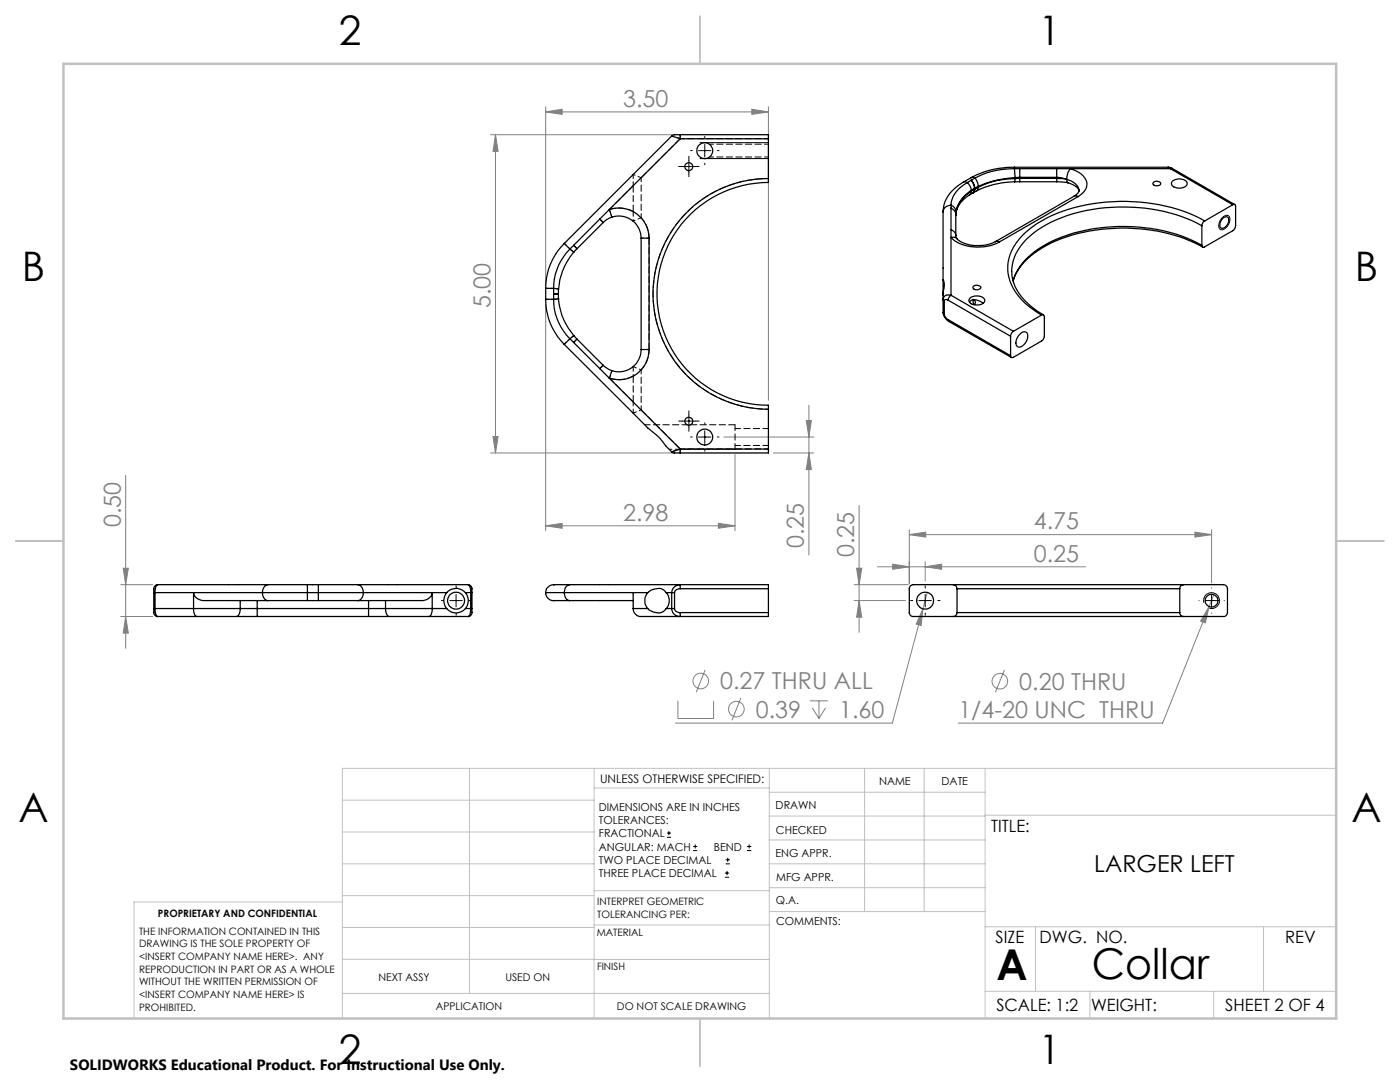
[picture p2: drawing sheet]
<svg xmlns="http://www.w3.org/2000/svg" width="279mm" height="216mm" viewBox="0 0 279 216" stroke-linecap="round" stroke-linejoin="round" font-family="sans-serif">
<g fill="none" stroke="#808080" stroke-width=".2">
<path d="M97.9 26.9h36.8M98.9 26.9l.5 3.3h-1zM98.9 26.9v63.5M108.9 22.3l3.3-.5v1zM108.9 21.3v35.3M108.9 22.3h44.5M150 21.8l3.4 .5-3.4 .5zM153.4 21.3v58.6M108.9 60.7v45.2M25.1 94.9v34.5M97.9 90.4h36.8M98.4 87.1h1l-.5 3.3z"/>
<path d="M144.5 87.2h17.9M146.7 90.7v15.2M154.3 90.4h8.1M160.9 83.9h1l-.5 3.3zM161.4 90.4l.5 3.3h-1zM161.4 80.9v29.8M24.1 116.7h6.4M24.6 113.4h1l-.5 3.3zM108.9 104.9l3.3-.5v1zM108.9 104.9h37.8M143.4 104.4l3.3 .5-3.3 .5zM170.5 116.7h10.8"/>
<path d="M170.5 119.8h10.2M171 113.4h1l-.6 3.3zM171.4 119.8l.6 3.4h-1zM171.4 100.9v25.3M175.1 113.1h41.5M178.2 112.6l3.3 .5-3.3 .5zM181.5 106.7l3.2-.5v1zM181.5 105.7v10.8M181.5 106.7h60.3M184.6 113.1l3.3-.5v1zM184.6 112.1v3.8M185.1 118.2l-7 26.1h-43.3"/>
<path d="M238.5 106.2l3.3 .5-3.3 .5zM241.8 105.7v10.6M242.3 118.7l-10.3 25.6h-40.8M24.1 123h6.4M25.1 123l.5 3.3h-1zM135.3 139.8v3.6h7.1v-3.6M140.7 133.7l-1.7 4.4M147.8 139.3l-1.7 4.4M161.6 139.8h3.6M163.4 139.8v3.6M184.2 121.5l-.4 3.3-1-.3zM200.4 133.7l-1.8 4.4"/>
<path d="M241.3 121l-.7 3.3-1-.4zM162.1 141.3l1.3 2.1M164.7 141.3l-1.3 2.1"/>
<circle cx="139.8" cy="135.9" r="1.55"/>
<circle cx="199.6" cy="135.9" r="1.56"/>
<circle cx="147" cy="141.5" r="1.55"/>
</g>
<g fill="none" stroke="#000" stroke-width=".2">
<path d="M136.2 33.2h2.5M137.5 32v2.5M139.4 30.1h2.5M139.7 31.6h13.7M139.7 28.5h13.7M140.7 28.8v2.5M243.9 43.4l.3-.2a.75 .75 0 0 1 1-.1 .75 .75 0 0 1 .2 1 1.9 1.9 0 0 1-1.8 1.7 1.68 1.68 0 0 1 .3-2.4zM136.2 84h2.5M137.5 82.8v2.5M139.4 87.2h2.5M140.7 86v2.5M89.8 119.8h2.5"/>
<path d="M91 118.6v2.5M183.4 119.8h2.5M184.6 118.6v2.5M240.5 119.8h2.5M241.8 118.6v2.5M240.2 120.3a1.59 1.59 0 0 1 1.4-2 1.59 1.59 0 0 1 1.8 1.7 1.59 1.59 0 0 1-2 1.4M133.1 167.1h.8M133.1 166.2h.8M133.5 165.8v.9M138.3 169.7h.8M138.3 168.9h.8M138.7 168.5v.8"/>
<path d="M144.7 175h.8M144.7 174.2h.8M144.8 172.4h.9M144.8 171.6h.9M145.1 173.8v.8M145.2 171.1v.9M149.1 169.7h.8M149.1 168.9h.8M149.5 168.5v.8"/>
</g>
<g fill="none" stroke="#000" stroke-width=".2" stroke-dasharray="15.2 1.3 1.3 1.3">
<path d="M136.2 33.2h-.8M137.5 32v-.8M137.5 34.5v.8M138.2 30.1h-.4M138.7 33.2h.8M140.7 27.6v-.4M140.7 32.6v.3M143.2 30.1h.3M136.2 84h-.8M137.5 82.8v-.8M137.5 85.3v.8M138.2 87.2h-.4"/>
<path d="M138.7 84h.8M140.7 84.7v-.3M140.7 89.7v.3M143.2 87.2h.3M88.5 119.8h-.4M91 117.3v-.4M93.5 119.8h.5M182.2 119.8h-.5M184.7 117.3v-.4M187.2 119.8h.4M239.3 119.8h.1M241.8 117.3h.1"/>
<path d="M244.3 119.8h.1M91 122.3v.5M184.7 122.3v.5M241.8 122.3v.1"/>
</g>
<g fill="none" stroke="#c0c0c0" stroke-width=".2">
<path d="M68.3 159.7h50.3M93.7 153.3v44.9M118.6 153.3v49.9M118.6 157.2h34.9M153.5 153.3v49.9M153.5 158.1h43.1M172.5 153.3v28.6M184.4 153.3v28.6M196.6 153.3v49.9M266.7 153.3h-198.4v49.9M68.3 178.7h50.3M68.3 172.4h50.3"/>
<path d="M68.3 166h50.3M68.3 180h-41.6v23.2M118.6 177.7h35M153.5 167.6h43.1M153.5 162.8h43.1M153.5 172.4h43.1M153.5 177.1h43.1M196.6 162.7h70.1M68.3 198.2h85.2M68.3 191.4l85.2 .1M68.3 185.1h50.3M118.6 184.6h35"/>
<path d="M153.6 181.9h43M196.6 197.8h70.1M196.6 184.9h70.1M206.7 184.9v12.9M217.5 197.8v5.4M242.2 197.8v5.4M252.2 184.9v12.9"/>
</g>
<path d="M139.7 3.2v9.5M3.1 107.9h9.6M266.7 107.9h9.5M139.7 203.2v9.6" fill="none" stroke="#c0c0c0" stroke-width=".25"/>
<path d="M12.7 12.7h254v190.5h-254z" fill="none" stroke="#c0c0c0" stroke-width=".5"/>
<g fill="#808080">
<path d="M108.9 22.3l3.3-.5v1zM150 21.8l3.4 .5-3.4 .5zM108.9 104.9l3.3-.5v1zM143.4 104.4l3.3 .5-3.3 .5zM178.2 112.6l3.3 .5-3.3 .5zM184.6 113.1l3.3-.5v1zM181.5 106.7l3.2-.5v1zM238.5 106.2l3.3 .5-3.3 .5zM184.2 121.5l-1.4 3 1 .3zM241.3 121l-1.7 2.9 1 .4z"/>
<path d="M98.9 26.9l.5 3.3h-1zM98.4 87.1h1l-.5 3.3zM160.9 83.9h1l-.5 3.3zM161.4 90.4l.5 3.3h-1zM171 113.4h1l-.6 3.3zM171.4 119.8l.6 3.4h-1zM24.6 113.4h1l-.5 3.3zM25.1 123l.5 3.3h-1z"/>
</g>
<g fill="none" stroke="#000" stroke-width=".25">
<path d="M134.1 27.1l1.6 .6M134.1 27.1l-21.5 21.5M135.7 26.9v.8M135.7 26.9h17.7v.8M135.7 26.9a2.13 2.13 0 0 0-1.6 .2M135.7 27.7h17.7M135.7 27.7l-16 16M153.4 35.6a23 23 0 0 0-23.1 23 23 23 0 0 0 23.1 23.1M153.4 35.6v.8a22.3 22.3 0 0 0-22.3 22.2 22.3 22.3 0 0 0 22.3 22.3v.8M153.4 27.7v7.9M192.3 36.3a7.1 7.1 0 0 0-4.1 6M192.3 36.3h.3l.4 .1"/>
<path d="M193 36.4a5.7 5.7 0 0 0-3.2 4.6M193 36.4a2.52 2.52 0 0 1 .9 1.6M193.5 38.9a5.3 5.3 0 0 0-2.7 3.6M193.8 36l.4 .5 .3 1.1M193.8 36l-.8 .4M193.8 35.5l.4-.1 .4 .1M193.8 35.5l-1.5 .8M193.9 38.2l-.4 .7 .6-.4M193.9 38l-.9 .6a6.2 6.2 0 0 0-2.2 3.6M193.9 38.2a6 6 0 0 0-3.1 4.2M193.9 35.9a2.49 2.49 0 0 1 .6 1.6M193.9 35.9l-.1 .1"/>
<path d="M194.2 38.5h-.1M194.5 37.6l-.6 .4M194.5 37.8l-.6 .4M194.5 37.8l-.1 .5-.3 .2M194.5 37.6v.2M194.5 37.7v.4l-.3 .4M194.5 37.5v.2M194.5 37.5v.1M194.5 37.7v.1M194.6 35.5l.5 .8 .1 .9M194.6 35.5l-.7 .4M194.9 38.1l-.7 .4"/>
<path d="M195.2 37.4l-.7 .3M195.2 37.2l-.7 .3M195.2 37.4v.3l-.3 .4M202.5 33.4a17.5 17.5 0 0 0-8.7 2.1M202.5 33.7a16.4 16.4 0 0 0-7.9 1.8M202.5 33.7l.1 1.7M202.5 33.4v.3M202.5 33.4h30.6M202.5 33.7h31.1M202.5 36.3a17.8 17.8 0 0 0-7.6 1.8M202.6 35.6l-.1 .7h1M202.6 35.4l-2.3 .3a17.8 17.8 0 0 0-5.1 1.5"/>
<path d="M202.6 35.6a15.8 15.8 0 0 0-7.4 1.8M203.5 35.4h-.9M203.5 35.6h-.9M203.5 33.7v1.7M203.5 35.6v.7M203.5 36.3h7.4M203.5 35.4v.2M203.5 35.4h7.4M203.5 35.6h7.4M210.9 36.3l2.2 .2M210.9 33.7v1.7M210.9 35.4l2 .4"/>
<path d="M210.9 35.6l2 .2M210.9 35.6v.7M210.9 35.4v.2M212.9 35.8a3.8 3.8 0 0 1 .7-2.1 4.1 4.1 0 0 1 3.3 2.9 2.88 2.88 0 0 1-1.7 2.6M212.9 35.8a3 3 0 0 1 2.4 2M212.9 35.8l.2 .7M213.1 36.5a3.2 3.2 0 0 1 2.2 1.4M214.3 39.2l.4-.1 .5 .1M214.3 39.2l-15.7 9M215.2 39.2l-15.8 9.1M215.3 37.8a1.31 1.31 0 0 1-1 1.4M215.3 37.8v.4"/>
<path d="M230.2 36.4a.95 .95 0 0 1 1.5 .3 .9 .9 0 0 1-1.6-.2zM233.1 33.4l.9 .2M233.1 33.4l.5 .3M233.6 33.7l12.4 7.2M234 33.6l-.4 .1M234 33.6l12.4 7.2M234 36.1a2.18 2.18 0 0 1 2.9 .2v.2a1.34 1.34 0 0 1-1.7 1l-1-.2a.7 .7 0 0 1-.2-1.2zM108.9 57.5h1.6M108.9 59.7h1.6M108.9 59.7a12.6 12.6 0 0 0 3.7 9M108.9 57.5v2.2M110.5 57.5l1 .2"/>
<path d="M110.5 58.6h.9M110.5 58.7h.9M110.5 59.7a11.2 11.2 0 0 0 3.2 7.9M110.5 57.5v2.2M111.4 58.7l.1 .9M111.4 58.6v.1M111.5 57.7l-.1 .9M111.5 59.6l-1 .1M111.5 59.6l.1 1.3a12.4 12.4 0 0 0 2.9 6.1M112.6 48.6l1.1 1.1M112.6 48.6a12.6 12.6 0 0 0-3.7 8.9M113.7 49.7a10.9 10.9 0 0 0-3.2 7.8"/>
<path d="M113.7 49.7l.8 .6M114.5 49l.6 .6M114.5 49l-.8 .7M114.5 50.3l-.2 .2a12.7 12.7 0 0 0-2.8 7.2M115.1 49.6l-.6 .7M119.7 43.7l.7 .7M119.7 43.7l-5.2 5.3M120.4 44.4l-5.3 5.2M122.1 43.3l-.5-1.5a6.1 6.1 0 0 1 7.9 5.7M122.1 43.3a4.4 4.4 0 0 1 5.9 4.2M122.1 43.3l-1 .5-.7 .6M128 47.5h1.5"/>
<path d="M128 47.5v22.2M129.5 47.5v22.2M188.2 55.8v2.9M188.2 55.8l.3 .8-.3 2.3v3.5M188.2 42.3v13.5M189.2 59.9a.42 .42 0 0 0-.4-.2 .42 .42 0 0 0-.3 .4M189.2 59.9l12.5 7.2M189.8 58.9l-.4 .4-.2 .6M189.8 58.9a1.03 1.03 0 0 0-1.1 0 1.03 1.03 0 0 0-.5 1l.3 .2M189.8 41a1.47 1.47 0 0 0-1.6 1.3M189.8 45.8a1.31 1.31 0 0 1 .9 1.2M189.8 41.6a1.31 1.31 0 0 1 .9 1.2"/>
<path d="M189.8 41a1.51 1.51 0 0 1 1 1.2M189.8 58.9l12.4 7.2M189.8 41v17.9M190.7 47l.3 .6M190.7 42.8v4.2M190.8 42.4l-.1 .6 .1-.5M190.8 42.2l-.1 .6M190.8 42.4v.1M191 47.7a7.3 7.3 0 0 0 7.6 .5M191 47.6l-.4-.2h-.8a8.4 8.4 0 0 0 7.9 1.6l1.7-.7M193.6 59.5a2.07 2.07 0 0 1 2.9 .4 1.37 1.37 0 0 1-1.7 1 1.03 1.03 0 0 1-1.3-1.2zM194.3 57.1a1 1 0 0 1 1.5 .3 .88 .88 0 0 1-.9 .4 .88 .88 0 0 1-.7-.5z"/>
<path d="M194.3 59.8a.53 .53 0 0 1 .3 .4 .53 .53 0 0 1-.2 .5l-.2-.4zM198.6 48.2h.4l.4 .1M239.9 45a35 35 0 0 0-25.6-2.4 19.9 19.9 0 0 0-10.6 6.5 8 8 0 0 0 1.2 11.2l2.1 1.8 1.2 .7M239.9 48.9a34.5 34.5 0 0 0-23.2-3 22.2 22.2 0 0 0-12.5 6.4l-.5 .7a8.5 8.5 0 0 0-1.5 3M239.9 45v3.9M240 49.3a34 34 0 0 0-21.4-3.4 24.7 24.7 0 0 0-14.2 6.4l-1.4 1.9-.8 1.9M240.4 44.1a34.6 34.6 0 0 0-20.9-3.6 26.6 26.6 0 0 0-15 6 8.9 8.9 0 0 0-2.9 9.7 13.3 13.3 0 0 0 6.3 6.7M240.4 44.1l-.4 .4-.1 .5M244.2 43.5a.64 .64 0 0 1 .8-.2 .64 .64 0 0 1 .2 .9 1.56 1.56 0 0 1-1.4 1.3 1.36 1.36 0 0 1 .4-2zM246 40.9a.35 .35 0 0 1 .4-.1 .35 .35 0 0 1 .2 .4v3.8l-.4 .9-5.8 3.3a.33 .33 0 0 1-.4 .1 .33 .33 0 0 1-.1-.4M246 40.9l-5.6 3.2M112.6 68.7l16.7 16.7a13.8 13.8 0 0 1 3.7 3.7l1.1 1.1"/>
<path d="M113.7 67.6l-1.1 1.1M113.7 67.6l22 22M114.5 67l-.8 .6M114.5 67l.6 .7M115.1 67.7l-.6 .6M115.1 67.7l5.3 5.2M120.4 72.9l-.7 .7M120.4 72.9l1.2 .9 .5 .1M128 69.7h1.5M128 69.7a4.4 4.4 0 0 1-5.9 4.2M129.5 69.7a6 6 0 0 1-7.9 5.8l.5-1.6M188.2 62.4a2.51 2.51 0 0 0 1.2 1.8"/>
<path d="M188.2 62.4l.3 .3M188.5 62.7l.1 .5 .6 .6M188.5 60.1v2.6M189.2 63.8l.2 .4M189.2 63.8l12.5 7.2M189.4 64.2l12.5 7.1M193.5 60.3a1.09 1.09 0 0 1 1.6-.4l1.1 .6M201.7 67.1v3.9M202.2 66.1l-.3 .3-.2 .7M203.4 66.9l.2-.3a.8 .8 0 0 1 1-.4 .8 .8 0 0 1 .5 1 2.33 2.33 0 0 1-1.7 2.1 1.15 1.15 0 0 1-.4-1.8zM207.9 62.9a.35 .35 0 0 1 .3-.1 .35 .35 0 0 1 .2 .4v4l-.2 .6-6 3.5a.35 .35 0 0 1-.3 0 .35 .35 0 0 1-.2-.3M207.9 62.9l-5.7 3.2"/>
<path d="M134.1 90.2a2.43 2.43 0 0 0 1.6 .2M135.7 89.6l-1.6 .6M135.7 89.6v.8M135.7 89.6h17.7M153.4 89.6v.8h-17.7M153.4 81.7v7.9M30.7 118.3h.2M30.7 118.3v3.1M30.9 118.3h21.5M30.9 118.3v3.1M31.5 116.7a1.41 1.41 0 0 0-.6 1.6M31.5 116.7a1.16 1.16 0 0 0-.8 1.6"/>
<path d="M31.5 116.7h22M47.9 119.8v1.6M51.3 119.8v1.6M52.4 118.3h8.9M52.4 118.3a1.39 1.39 0 0 0 1.1 1.5M53.5 116.7a1.46 1.46 0 0 0-1.1 1.6M53.5 116.7h7.8M53.5 119.8h7.8M53.5 119.8h-12.6a2.02 2.02 0 0 1-2.3-1.5v3.1a1.39 1.39 0 0 0 .7 1.6M61.3 116.7v1.6M61.3 118.3v1.5M61.3 116.7h2.2"/>
<path d="M61.3 118.3h2.2M61.3 119.8h2.2M63.5 118.3v1.5M63.5 116.7v1.6M63.5 118.3h9M63.5 116.7h7.9M63.5 119.8h7.9M71.4 116.7a1.46 1.46 0 0 1 1.1 1.6M71.4 119.8h12.6a2.02 2.02 0 0 0 2.3-1.5v3.1a1.39 1.39 0 0 1-.7 1.6M71.4 116.7h22M72.5 118.3a1.39 1.39 0 0 1-1.1 1.5M72.5 118.3h16.6"/>
<path d="M73.6 119.8v1.6M76.9 119.8v1.6M89.1 118.3a2.53 2.53 0 0 1 3.8 0M89.1 118.3a2.49 2.49 0 0 0 0 3.1M92.9 118.3a2.49 2.49 0 0 1 0 3.1M92.9 118.3h1M93.4 116.7a1.63 1.63 0 0 1 .5 1.6M93.4 116.7a1.17 1.17 0 0 1 .8 1.6M93.9 118.3h.3M93.9 118.3v3.1M94.2 118.3v3.1M108.9 118.3h3.7"/>
<path d="M108.9 118.3a1.57 1.57 0 0 0 1.6 1.5M110.5 116.7a1.63 1.63 0 0 0-1.6 1.6M110.5 116.7h3.2M110.5 119.8h3.2M110.5 116.7h.1M110.5 119.8h.1M112.6 118.3a1.38 1.38 0 0 0 1.1 1.5M112.6 118.3h16.7M113.7 116.7h39.7v.8M113.7 116.7a1.44 1.44 0 0 0-1.1 1.6M113.7 119.8h12.7M126.4 118.3v3.1"/>
<path d="M129.3 118.3a2.61 2.61 0 0 1 3.4-.4l.3 .4M129.3 118.3a2.49 2.49 0 0 0 0 3.1M133 118.3a2.38 2.38 0 0 1 0 3.1M133 118.3h1.1M134.1 118.3h.5M134.1 118.3v3.1M134.6 118.3v3.1M135.7 117.5v-.8a1.53 1.53 0 0 0-1.6 1.6M135.7 117.5a1.02 1.02 0 0 0-1.1 .8M135.7 117.5h17.7M153.4 117.5v4.7M190.2 116.7a.85 .85 0 0 1 .8 .8"/>
<path d="M190.2 116.7h46M190.2 116.7h-8a.78 .78 0 0 0-.7 .8v4.7a.73 .73 0 0 0 .7 .8h8M191 117.5h44.4M191 117.5v4.7M235.4 117.5v4.7M236.2 116.7a.78 .78 0 0 0-.8 .8M236.2 116.7h8a.85 .85 0 0 1 .8 .8v4.7a.78 .78 0 0 1-.8 .8h-8M30.7 121.4v.8a.81 .81 0 0 0 .8 .8M30.7 121.4h.2M30.9 121.4a1.45 1.45 0 0 0 .6 1.6M30.9 121.4h17M31.5 123h15.8"/>
<path d="M47.3 123h4M47.9 121.4a1.65 1.65 0 0 1-.6 1.6M47.9 121.4h3.4M51.3 121.4v1.6M51.3 123h22.3M51.3 121.4h22.3M73.6 121.4h3.3M73.6 123h4M73.6 121.4v1.6M76.9 121.4a1.65 1.65 0 0 0 .7 1.6M76.9 121.4h12.2M77.6 123h15.8"/>
<path d="M89.1 121.4a2.44 2.44 0 0 0 3.8 0M92.9 121.4h1M93.9 121.4a1.63 1.63 0 0 1-.5 1.6M93.9 121.4h.3M94.2 121.4v.7a.82 .82 0 0 1-.8 .9M126.4 121.4a1.57 1.57 0 0 0 1.6 1.6h25.4v-.8M126.4 121.4h2.9M129.3 121.4a2.59 2.59 0 0 0 3.3 .4l.4-.4M133 121.4h1.1M134.1 121.4h.5M134.1 121.4a1.55 1.55 0 0 0 1.6 1.6v-.8M134.6 121.4a.95 .95 0 0 0 1.1 .8"/>
<path d="M135.7 122.2h17.7M190.2 123h46M191 122.2a.78 .78 0 0 1-.8 .8M191 122.2h44.4M235.4 122.2a.73 .73 0 0 0 .8 .8"/>
<circle cx="137.5" cy="33.2" r=".8"/>
<circle cx="140.6" cy="30.1" r="1.59"/>
<circle cx="137.5" cy="84" r=".8"/>
<circle cx="140.6" cy="87.2" r="1.59"/>
<circle cx="91" cy="119.9" r="1.69"/>
<circle cx="184.6" cy="119.9" r="1.69"/>
<circle cx="241.8" cy="119.8" r="1.27"/>
</g>
<path d="M121.6 41.8l4.8-4.7M126.4 42.2a6 6 0 0 0-4.8-.4M121.6 75.4a6 6 0 0 0 4.8-.4M126.4 80.2l-4.8-4.8M146.7 89.6v-4.8" fill="none" stroke="#000" stroke-width=".2" stroke-dasharray="1.3 .6" stroke-dashoffset=".1"/>
<path d="M110.5 57.5h-1.6M110.5 59.7h-1.6M113.8 49.7l-1.2-1.1M121.6 41.8l.5 1.5M129.5 47.5h-1.5M113.8 67.6l-1.2 1.1M122.1 73.9l-.5 1.5M129.5 69.7h-1.5" fill="none" stroke="#000" stroke-width=".2" stroke-dasharray="1.3 .6" stroke-dashoffset=".8"/>
<path d="M126.4 44.1v-1.9M126.4 75v-1.9" fill="none" stroke="#000" stroke-width=".2" stroke-dasharray="1.3 .6" stroke-dashoffset="1"/>
<g fill="none" stroke="#000" stroke-width=".2" stroke-dasharray="1.3 .6" stroke-dashoffset=".5">
<path d="M126.4 37.1v-2.3M141.6 31.3h11.8M153.4 28.8h-11.8M111.4 58.7h-.9M111.4 58.6h-.9M111.5 57.7l-1-.2M111.5 59.6l-1 .1M114.5 48.9l.7 .7M114.5 50.3l-.7-.6M119.7 43.7l.7 .7M128 43.4v-7.9M114.5 67l-.7 .6"/>
<path d="M115.2 67.6l-.7 .7M120.4 72.9l-.7 .6M126.4 82.4v-2.2M128 81.8v-8"/>
</g>
<path d="M126.4 37.1v5.1M126.4 75v5.2M129.5 69.7v-22.2M146.7 84.8h-8.9" fill="none" stroke="#000" stroke-width=".2" stroke-dasharray="1.3 .6"/>
<path d="M126.4 34.8l1.6 .7M134.1 27.1l1.7 .6M126.4 44.1l1.6-.7M128 73.8l-1.6-.7M128 81.8l-1.6 .6M135.8 89.6l-1.7 .5" fill="none" stroke="#000" stroke-width=".2" stroke-dasharray="1.3 .6" stroke-dashoffset=".9"/>
<path d="M129.5 47.5a6 6 0 0 0-1.5-4.1M128 73.8a6 6 0 0 0 1.5-4.1" fill="none" stroke="#000" stroke-width=".2" stroke-dasharray="1.3 .6" stroke-dashoffset=".3"/>
<path d="M135.8 26.9v.8M135.8 27.7h17.6M135.8 90.4v-.8M153.4 89.6h-17.6" fill="none" stroke="#000" stroke-width=".2" stroke-dasharray="1.3 .6" stroke-dashoffset=".4"/>
<path d="M128 35.5l7.8-7.8M135.8 89.6l-7.8-7.8" fill="none" stroke="#000" stroke-width=".2" stroke-dasharray="1.3 .6" stroke-dashoffset="-.1"/>
<path d="M153.4 35.6a23 23 0 0 0-23.1 23 23 23 0 0 0 23.1 23M133.6 89.6h13.1" fill="none" stroke="#000" stroke-width=".2" stroke-dasharray="1.3 .6" stroke-dashoffset=".7"/>
<path d="M137.2 84.8h-8.5M146.7 88.9h6.7M153.4 85.5h-6.7" fill="none" stroke="#000" stroke-width=".2" stroke-dasharray="1.3 .6" stroke-dashoffset=".2"/>
<g font-size="8.5">
<text x="198.9" y="195.5">A</text>
<text x="217.9" y="195.4">Collar</text>
</g>
<g font-size="8.1">
<text x="67.6" y="8.9">2</text>
<text x="207.3" y="8.9">1</text>
<text x="4.4" y="56.1">B</text>
<text x="270.4" y="56.1">B</text>
<text x="3.7" y="164.1">A</text>
<text x="269.7" y="164.1">A</text>
<text x="67.6" y="212.4">2</text>
<text x="207.3" y="212.4">1</text>
</g>
<g font-size="4.7" fill="#808080">
<text x="124.4" y="21.3">3.50</text>
<text x="97.9" y="61.5" transform="rotate(-90 97.9 61.5)">5.00</text>
<text x="24.1" y="105.2" transform="rotate(-90 24.1 105.2)">0.50</text>
<text x="124.4" y="103.9">2.98</text>
<text x="206.3" y="105.6">4.75</text>
<text x="160.4" y="109.4" transform="rotate(-90 160.4 109.4)">0.25</text>
<text x="170.5" y="111.2" transform="rotate(-90 170.5 111.2)">0.25</text>
<text x="206.3" y="112.1">0.25</text>
<text x="143.7" y="137.6">0.27 THRU ALL</text>
<text x="203.4" y="137.6">0.20 THRU</text>
<text x="150.8" y="143.2">0.39</text>
<text x="167.5" y="143.2">1.60</text>
<text x="191.3" y="143.2">1/4-20 UNC THRU</text>
</g>
<text font-size="4.7" x="218.4" y="174.1">LARGER LEFT</text>
<g font-size="3.4">
<text x="197.8" y="166">TITLE:</text>
<text x="198.7" y="188.1">SIZE</text>
<text x="207.5" y="188.1">DWG. NO.</text>
<text x="256.5" y="188.2">REV</text>
<text x="198.8" y="201.7">SCALE: 1:2</text>
<text x="217.7" y="201.8">WEIGHT:</text>
<text x="244.5" y="201.7">SHEET 2 OF 4</text>
</g>
<text font-size="3" x="14" y="213.5">SOLIDWORKS Educational Product. For Instructional Use Only.</text>
<text font-size="2.4" x="119.8" y="156.2">UNLESS OTHERWISE SPECIFIED:</text>
<g font-size="2.2">
<text x="119.5" y="161.8">DIMENSIONS ARE IN INCHES</text>
<text x="154.8" y="161.4">DRAWN</text>
<text x="175.4" y="156.6">NAME</text>
<text x="187.9" y="156.7">DATE</text>
<text x="119.5" y="164.4">TOLERANCES:</text>
<text x="119.5" y="167.1">FRACTIONAL</text>
<text x="154.9" y="166.3">CHECKED</text>
<text x="119.5" y="169.7">ANGULAR: MACH</text>
<text x="119.5" y="172.4">TWO PLACE DECIMAL</text>
<text x="142.5" y="169.7">BEND</text>
<text x="154.8" y="171">ENG APPR.</text>
<text x="119.5" y="175">THREE PLACE DECIMAL</text>
<text x="154.9" y="175.7">MFG APPR.</text>
<text x="154.9" y="180.4">Q.A.</text>
<text x="154.9" y="184.6">COMMENTS:</text>
</g>
<g font-size="2.1">
<text x="75.5" y="195.7">NEXT ASSY</text>
<text x="100.9" y="195.7">USED ON</text>
<text x="86.9" y="201.5">APPLICATION</text>
<text x="123.1" y="201.6">DO NOT SCALE DRAWING</text>
</g>
<g font-size="2">
<text x="31.5" y="182.9">PROPRIETARY AND CONFIDENTIAL</text>
<text x="119.2" y="180.6">INTERPRET GEOMETRIC</text>
<text x="119.2" y="183.1">TOLERANCING PER:</text>
<text x="27.8" y="186.5">THE INFORMATION CONTAINED IN THIS</text>
<text x="27.8" y="189">DRAWING IS THE SOLE PROPERTY OF</text>
<text x="27.8" y="191.6">&lt;INSERT COMPANY NAME HERE&gt;. ANY</text>
<text x="119.1" y="186.7">MATERIAL</text>
<text x="27.8" y="194.1">REPRODUCTION IN PART OR AS A WHOLE</text>
<text x="27.8" y="196.6">WITHOUT THE WRITTEN PERMISSION OF</text>
<text x="119.1" y="193.5">FINISH</text>
<text x="27.8" y="199.1">&lt;INSERT COMPANY NAME HERE&gt; IS</text>
<text x="27.8" y="201.7">PROHIBITED.</text>
</g>
</svg>
